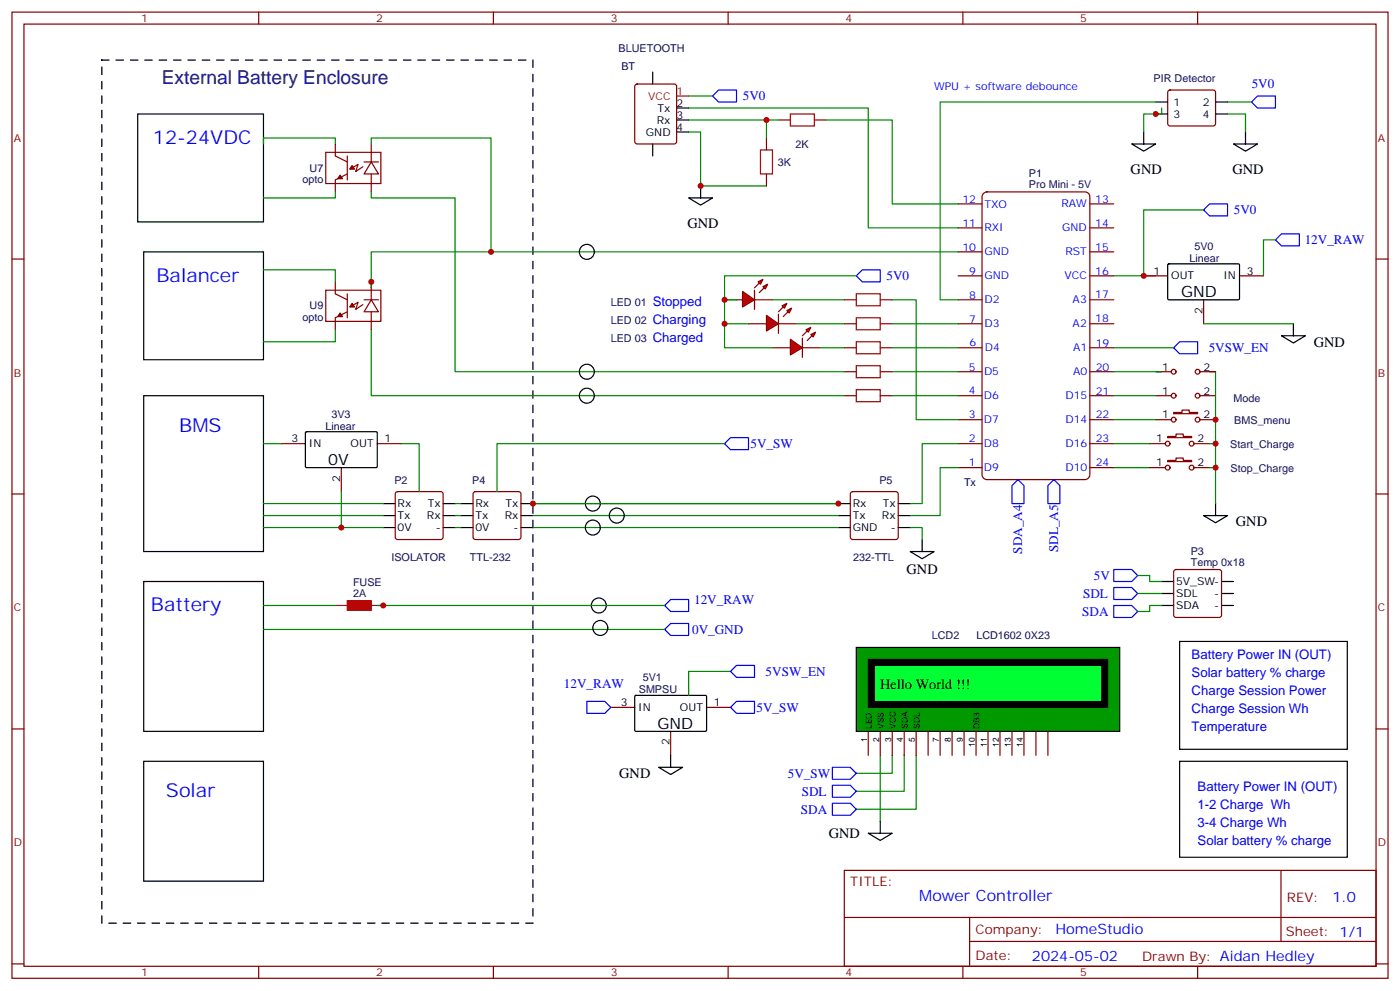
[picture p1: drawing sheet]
<svg xmlns="http://www.w3.org/2000/svg" width="412mm" height="292mm" viewBox="0 0 412 292" stroke-linecap="round" stroke-linejoin="round" font-family="sans-serif">
<g fill="none" stroke="#870000" stroke-width=".35">
<path d="M3.5 3.6h405.4v284.3h-405.4zM7.1 7.1h398.2v277.3h-398.2zM76.2 3.6v3.5M145.3 3.6v3.5M214.5 3.6v3.5M283.6 3.6v3.5M352.8 3.6v3.5M344.2 26.7l.5-.2h12.7l.5 .2 .2 .5-.1 9.4-.6 .5-13-.1-.4-.6v-9.2zM3.5 76.2h3.6M405.3 76.2h3.6M3.5 145.4h3.6M405.3 145.4h3.6"/>
<path d="M3.5 214.5h3.6M405.3 214.5h3.6M248.7 256.2h156.6v28.2h-156.6zM377.3 256.2v20.9M248.7 270h156.5M285.6 277.1h119.6M285.6 270v14.1M3.5 283.7h3.6M76.2 284.4v3.5M145.3 284.4v3.5M214.5 284.4v3.5M283.6 284.4v3.5"/>
<path d="M352.8 284.4v3.5M405.3 283.7h3.6"/>
</g>
<path d="M336.9 38.8v3.6M340.4 30h3.6M340.4 33.5h3.6M358.1 30h3.5M358.1 33.5h3.5M366.9 38.8v3.6M333.4 42.4h7l-3.5 2.1zM363.4 42.4h7l-3.5 2.1zM377.5 98.8h7l-3.5 2.1zM381 95.3v3.5M347.5 188.8h49.4v31.7h-49.4zM347.5 224h49.4v28.3h-49.4z" fill="none" stroke="#000" stroke-width=".35"/>
<path d="M370.4 28.3h5.3v3.5h-5.3l-1.7-1.8zM356.3 60h5.3v3.5h-5.3l-1.8-1.7z" fill="none" stroke="#00f" stroke-width=".35"/>
<path d="M342.2 31.8v1.7h-5.3v5.3M361.6 33.5h5.3v5.3M361.6 30h7.1M328.1 137.6h10.6" fill="none" stroke="#008700" stroke-width=".35"/>
<path d="M289.6 57.1l1.1-.6h28.9a1.41 1.41 0 0 1 1.4 1.4v81.8a1.51 1.51 0 0 1-1.4 1.4h-28.9a1.51 1.51 0 0 1-1.4-1.4v-81.8z" fill="#fff" stroke="#800000" stroke-width=".35"/>
<g fill="none" stroke="#870000" stroke-width=".35">
<path d="M282.2 74.1h7.1M282.2 67.1h7.1M282.2 60h7.1M321 74.1h7.1M321 67.1h7.1M321 60h7.1M282.2 95.3h7.1M282.2 88.2h7.1M282.2 81.2h7.1M321 95.3h7.1M321 88.2h7.1M321 81.2h7.1"/>
<path d="M282.2 116.5h7.1M282.2 109.4h7.1M282.2 102.3h7.1M321 116.5h7.1M321 109.4h7.1M321 102.3h7.1M282.2 137.6h7.1M282.2 130.6h7.1M282.2 123.5h7.1M321 137.6h7.1M321 130.6h7.1M321 123.5h7.1"/>
<path d="M338.7 137.6h4.6M338.7 130.6h4.6M344 135.5h2.4v-.7h2.1v.7h2.5v.4h-7zM344 128.4h2.4v-.7h2.1v.7h2.5v.4h-7zM351.7 137.6h4.6M351.7 130.6h4.6"/>
<circle cx="344" cy="137.6" r=".71"/>
<circle cx="344" cy="130.6" r=".71"/>
<circle cx="351" cy="137.6" r=".71"/>
<circle cx="351" cy="130.6" r=".71"/>
</g>
<path d="M299.9 141.1l1.7 1.8v5.3h-3.5v-5.3zM310.4 141.1l1.8 1.8v5.3h-3.5v-5.3z" fill="none" stroke="#00f" stroke-width=".35"/>
<path d="M40.6 33.5h37v31.8h-37zM42.3 171.1h35.3v44.1h-35.3z" fill="none" stroke="#000" stroke-width=".35"/>
<g fill="#f00" stroke="#870000" stroke-width=".35">
<path d="M232.8 99.9l3.6 2.4-3.6 2.2z"/>
<path d="M236.4 99.5v5.7z"/>
</g>
<g fill="#870000" stroke="#870000" stroke-width=".35">
<path d="M236.4 98.8l1.4-1.4z"/>
<path d="M237.8 100.2l1.4-1.4z"/>
</g>
<g fill="#f00" stroke="#870000" stroke-width=".35">
<path d="M237.4 97l1.4-.7-.7 1.5z"/>
<path d="M238.8 98.5l1.4-.7-.7 1.4z"/>
</g>
<path d="M248.7 88.2h3.5M259.3 88.2h3.5M227.5 102.3h5.3M236.4 102.3h5.3" fill="none" stroke="#870000" stroke-width=".35"/>
<path d="M252.2 86.5h7.1v3.5h-7.1z" fill="none" stroke="#a10000" stroke-width=".35"/>
<g fill="#f00" stroke="#870000" stroke-width=".35">
<path d="M218.7 85.8l3.5 2.4-3.5 2.1z"/>
<path d="M222.2 85.4v5.7z"/>
</g>
<g fill="#870000" stroke="#870000" stroke-width=".35">
<path d="M222.2 84.7l1.5-1.4z"/>
<path d="M223.7 86.1l1.4-1.4z"/>
</g>
<g fill="#f00" stroke="#870000" stroke-width=".35">
<path d="M223.3 82.9l1.4-.7-.7 1.4z"/>
<path d="M224.7 84.3l1.4-.7-.7 1.5z"/>
</g>
<path d="M213.4 88.2h5.3M222.2 88.2h5.3" fill="none" stroke="#870000" stroke-width=".35"/>
<g fill="#f00" stroke="#870000" stroke-width=".35">
<path d="M225.8 92.8l3.5 2.5-3.5 2.1z"/>
<path d="M229.3 92.5v5.6z"/>
</g>
<g fill="#870000" stroke="#870000" stroke-width=".35">
<path d="M229.3 91.8l1.4-1.5z"/>
<path d="M230.7 93.2l1.4-1.4z"/>
</g>
<g fill="#f00" stroke="#870000" stroke-width=".35">
<path d="M230.4 90l1.4-.7-.7 1.4z"/>
<path d="M231.8 91.4l1.4-.7-.7 1.4z"/>
</g>
<g fill="none" stroke="#870000" stroke-width=".35">
<path d="M98.8 42.4v3.5M98.8 53v3.5M107.2 47.7h4.3M109.4 47.7l2.1 3.5h-4.3zM109.4 42.4v5.3M109.4 51.2v5.3M220.5 95.3h5.3M229.3 95.3h5.3M248.7 95.3h3.5M259.3 95.3h3.5M248.7 102.3h3.5M259.3 102.3h3.5"/>
<path d="M116.7 144.9l.4-.2h12.7l.5 .2 .2 .5v12.7l-.2 .5-.5 .2h-12.7l-.5-.2-.2-.5v-12.7zM346 167.8l.4-.2h12.7l.5 .2 .2 .5v12.7l-.2 .5-.5 .2h-12.7l-.5-.2-.2-.5v-12.7z"/>
</g>
<path d="M252.2 93.5h7.1v3.5h-7.1zM252.2 100.6h7.1v3.5h-7.1z" fill="none" stroke="#a10000" stroke-width=".35"/>
<g fill="none" stroke="#008700" stroke-width=".35">
<path d="M213.4 88.2v7.1h7.1M213.4 95.3v7h14.1M227.5 88.2h21.2M262.8 88.2h7.1v35.3h12.3M328.1 130.6h10.6M77.6 148.2h35.3M77.6 155.3h35.3M77.6 151.7h35.3M335.1 169.4h3.6v1.7h3.5M335.1 174.7h7.1M342.2 178.2h-3.5v1.8h-3.6M77.6 185.2h118.2"/>
<path d="M259.3 222.3v19.4M262.8 222.3v5.3h-10.6M266.3 222.3v10.6h-14.1M269.9 222.3v15.9h-17.7"/>
</g>
<path d="M96 44.8h16.2v9.2h-16.2zM98.8 45.9l3.5 1.8M102.3 45.9v7.1M102.3 51.2l-3.5 1.8M106.9 49.1l-2.1 1.4 .7-2.1-1.8 1" fill="none" stroke="#900" stroke-width=".35"/>
<g fill="#900" stroke="#900" stroke-width=".35">
<path d="M103.7 48.7l.7 1.1h-1.4z"/>
<path d="M100.2 51.5l.7 1.1h-1.4z"/>
</g>
<g fill="none" stroke="#000" stroke-width=".35">
<path d="M42.3 116.5h35.3v45.8h-35.3zM112.9 148.2h3.5M112.9 151.7h3.5M112.9 155.3h3.5M130.5 148.2h3.6M130.5 151.7h3.6M130.5 155.3h3.6M354.5 151.7h7.1l-3.5 2.1zM358.1 148.2v3.5M342.2 171.1h3.5M342.2 174.7h3.5M342.2 178.2h3.5"/>
<path d="M359.8 171.1h3.6M359.8 174.7h3.6M359.8 178.2h3.6M255.8 245.2h7l-3.5 2.1zM259.3 241.7v3.5"/>
</g>
<path d="M254 79.4h5.3v3.5h-5.3l-1.8-1.7zM377.5 68.8h5.3v3.6h-5.3l-1.8-1.8zM197.6 176.4h5.2v3.6h-5.2l-1.8-1.8zM328.1 178.2h5.3l1.7 1.8-1.7 1.7h-5.3zM328.1 172.9h5.3l1.7 1.8-1.7 1.7h-5.3zM328.1 167.6h5.3l1.7 1.8-1.7 1.7h-5.3zM197.6 183.5h5.2v3.5h-5.2l-1.8-1.8zM245.2 236.4h5.3l1.7 1.8-1.7 1.7h-5.3zM245.2 231.1h5.3l1.7 1.8-1.7 1.7h-5.3zM245.2 225.8h5.3l1.7 1.8-1.7 1.7h-5.3z" fill="none" stroke="#00f" stroke-width=".35"/>
<path d="M252.2 190.5h77.6v24.7h-77.6z" fill="#090" stroke="#000" stroke-width=".35"/>
<g fill="none" stroke="#870000" stroke-width=".35">
<path d="M255.8 215.2v7.1M259.3 215.2v7.1M262.8 215.2v7.1M266.3 215.2v7.1M269.9 215.2v7.1M273.4 215.2v7.1M276.9 215.2v7.1M280.5 215.2v7.1M284 215.2v7.1M287.5 215.2v7.1M291 215.2v7.1M294.6 215.2v7.1"/>
<path d="M298.1 215.2v7.1M301.6 215.2v7.1M305.2 215.2v7.1M308.7 215.2v7.1"/>
</g>
<path d="M255.8 194.1h70.5v14.1h-70.5z" fill="#000" stroke="#000" stroke-width=".35"/>
<path d="M257.5 195.8h67.1v10.6h-67.1z" fill="none" stroke="#000" stroke-width=".35"/>
<path d="M257.5 195.8h67.1v10.6h-67.1z" fill="#0f3" stroke="#000" stroke-width=".35"/>
<path d="M30 17.7h127v254h-127z" fill="none" stroke="#000" stroke-width=".35" stroke-dasharray="2.1 2.1"/>
<g fill="none" stroke="#000" stroke-width=".35">
<path d="M192.3 21.2v3.5M199.3 38.8h3.5M199.3 35.3h3.5M199.3 31.8h3.5M192.3 42.4v3.5M202.8 58.2h7.1l-3.5 2.2zM206.4 54.7v3.5M42.3 74.1h35.3v31.8h-35.3zM344 77.8l.3-.2 20.7 .1 .1 .3v10.1l-.3 .1h-20.7l-.1-.3zM90 127.2l.3-.2 20.7 .1 .1 .3v10l-.3 .2h-20.7l-.1-.3zM135.8 148.2h3.5M135.8 151.7h3.5"/>
<path d="M135.8 155.3h3.5M153.5 148.2h3.5M153.5 151.7h3.5M153.5 155.3h3.5M246.9 148.2h3.6M246.9 151.7h3.6M246.9 155.3h3.6M264.6 148.2h3.5M264.6 151.7h3.5M264.6 155.3h3.5M271.6 158.8v3.5M268.1 162.3h7.1l-3.6 2.1z"/>
<path d="M187 204.8l.3-.2 20.7 .1 .1 .3v10.1l-.3 .1h-20.7l-.1-.3zM42.3 224h35.3v35.3h-35.3zM194 225.8h7.1l-3.5 2.1zM197.6 222.3v3.5"/>
<circle cx="172.9" cy="74.1" r="2.2"/>
<circle cx="172.9" cy="116.5" r="2.2"/>
<circle cx="172.9" cy="109.4" r="2.2"/>
<circle cx="174.6" cy="155.3" r="2.2"/>
<circle cx="174.6" cy="148.2" r="2.2"/>
<circle cx="181.7" cy="151.7" r="2.2"/>
<circle cx="176.4" cy="178.2" r="2.2"/>
<circle cx="176.8" cy="184.8" r="2.2"/>
</g>
<g fill="none" stroke="#870000" stroke-width=".35">
<path d="M187.2 24.9l.5-.2h10.9l.5 .2 .2 .5v16.3l-.2 .5-.5 .2h-10.9l-.5-.3-.2-.4v-16.3zM229.3 35.3h3.5M239.9 35.3h3.5M225.8 40.6v3.5M225.8 51.2v3.5M98.8 82.9v3.6M98.8 93.5v3.5M107.2 88.2h4.3M109.4 88.2l2.1 3.6h-4.3zM109.4 82.9v5.3M109.4 91.8v5.2M336.9 81.2h7.1"/>
<path d="M354.5 88.2v7.1M365.1 81.2h7.1M248.7 116.5h3.5M248.7 109.4h3.5M259.3 116.5h3.5M259.3 109.4h3.5M340.4 116.5h4.6M340.4 109.4h4.6M353.5 116.5h4.6M353.5 109.4h4.6M82.9 130.6h7.1M100.5 137.6v7.1"/>
<path d="M111.1 130.6h7.1M340.4 123.5h4.6M345.7 121.4h2.5v-.7h2.1v.7h2.5v.3h-7.1zM353.5 123.5h4.6M139.6 144.9l.5-.2h12.7l.5 .2 .2 .5v12.7l-.3 .5-.4 .2h-12.7l-.5-.2-.3-.5v-12.7zM250.7 144.9l.5-.2h12.7l.5 .2 .2 .5v12.7l-.3 .5-.4 .2h-12.7l-.5-.2-.2-.5v-12.7zM179.9 208.2h7.1M197.6 215.2v7.1M208.1 208.2h7.1"/>
<circle cx="345.7" cy="116.5" r=".71"/>
<circle cx="345.7" cy="109.4" r=".71"/>
<circle cx="352.8" cy="116.5" r=".71"/>
<circle cx="352.8" cy="109.4" r=".71"/>
<circle cx="345.7" cy="123.5" r=".71"/>
<circle cx="352.8" cy="123.5" r=".71"/>
</g>
<g fill="none" stroke="#008700" stroke-width=".35">
<path d="M202.8 38.8h3.6v15.9h19.4M202.8 31.8h53v35.3h26.4M202.8 35.3h26.5M202.8 28.3h7.1M225.8 35.3v5.3M243.4 35.3h19.4v24.7h19.4M340.4 30h-63.5v58.2h5.3M77.6 42.4v-1.8h21.2v1.8M98.8 56.5v1.7h-21.2M109.4 56.5v1.7h24.7v51.2h114.6M109.4 42.4v-1.8h35.2v33.5M77.6 79.4h21.2v3.5"/>
<path d="M282.2 74.1h-172.8v10.6M354.5 61.8h-17.6v19.4M375.7 70.6h-3.5v10.6M98.8 97v3.6h-21.2M109.4 97v19.5h139.3M234.6 95.3h14.1M252.2 81.2h-38.8v7h3.6M262.8 95.3h19.4M328.1 81.2h12.3M354.5 95.3h26.5M241.7 102.3h7M262.8 102.3h19.4"/>
<path d="M262.8 116.5h19.4M262.8 109.4h19.4M328.1 102.3h17.6M328.1 116.5h12.3M328.1 109.4h14.1M356.3 109.4h1.8v38.8M77.6 130.6h5.3M118.2 130.6h5.3v14.1M213.4 130.6h-67v14.1M282.2 130.6h-10.6v17.6h-3.5M282.2 137.6h-5.3v14.1h-8.8M328.1 123.5h12.3"/>
<path d="M356.3 130.6h1.8M356.3 137.6h1.8M100.5 144.7v10.6M134.1 155.3h1.7M134.1 148.2h1.7M134.1 151.7h1.7M157 155.3h89.9M157 148.2h89.9M157 151.7h89.9M268.1 155.3h3.5v3.5M77.6 178.2h21.2M111.1 178.2h84.7"/>
<path d="M215.2 197.6h-12.4v7"/>
</g>
<path d="M199.3 28.3h3.5" fill="none" stroke="#f00" stroke-width=".35"/>
<path d="M232.8 33.5h7.1v3.6h-7.1zM224 44.1h3.5v7.1h-3.5zM252.2 107.6h7.1v3.6h-7.1zM252.2 114.7h7.1v3.5h-7.1z" fill="none" stroke="#a10000" stroke-width=".35"/>
<path d="M96 85.4h16.2v9.2h-16.2zM98.8 86.5l3.5 1.7M102.3 86.5v7M102.3 91.8l-3.5 1.7M106.9 89.6l-2.1 1.5 .7-2.2-1.8 1.1" fill="none" stroke="#900" stroke-width=".35"/>
<g fill="#900" stroke="#900" stroke-width=".35">
<path d="M103.7 89.3l.7 1h-1.4z"/>
<path d="M100.2 92.1l.7 1.1h-1.4z"/>
</g>
<path d="M211.7 26.5h5.3v3.5h-5.3l-1.8-1.7zM345.7 102.3l1.8-1.7h5.3v3.5h-5.3zM215.2 128.8h5.3v3.5h-5.3l-1.8-1.7zM217 195.8h5.2v3.6h-5.2l-1.8-1.8zM172.9 206.4h5.3l1.7 1.8-1.7 1.7h-5.3zM217 206.4h5.2v3.5h-5.2l-1.8-1.7z" fill="none" stroke="#00f" stroke-width=".35"/>
<path d="M98.8 178.2h3.5M109.4 178.2h3.5" fill="none" stroke="#8c2424" stroke-width=".35"/>
<path d="M102.3 176.8h7.1v2.8h-7.1z" fill="#a10000" stroke="#a10000" stroke-width=".35"/>
<g fill="#c00">
<circle cx="340.4" cy="33.5" r=".88"/>
<circle cx="213.4" cy="95.3" r=".88"/>
<circle cx="336.9" cy="81.2" r=".88"/>
<circle cx="213.4" cy="88.2" r=".88"/>
<circle cx="100.5" cy="155.3" r=".88"/>
<circle cx="358.1" cy="130.6" r=".88"/>
<circle cx="358.1" cy="137.6" r=".88"/>
<circle cx="358.1" cy="123.5" r=".88"/>
<circle cx="206.4" cy="54.7" r=".88"/>
<circle cx="225.8" cy="35.3" r=".88"/>
<circle cx="157" cy="148.2" r=".88"/>
<circle cx="246.9" cy="148.2" r=".88"/>
<circle cx="112.9" cy="178.2" r=".88"/>
<circle cx="109.4" cy="82.9" r=".88"/>
<circle cx="144.6" cy="74.1" r=".88"/>
</g>
<text font-size="5.6" fill="#000080" x="47.6" y="24.7">External Battery Enclosure</text>
<g font-size="5.6" fill="#00f">
<text x="45" y="42.4">12-24VDC</text>
<text x="46.1" y="82.9">Balancer</text>
<text x="52.8" y="127">BMS</text>
<text x="44.5" y="180">Battery</text>
<text x="48.9" y="234.6">Solar</text>
</g>
<g font-size="4.6">
<text x="347.9" y="87.5">GND</text>
<text x="96.7" y="136.9">0V</text>
<text x="193.7" y="214.5">GND</text>
</g>
<text font-size="4.6" fill="#00f" x="270.8" y="265.2">Mower Controller</text>
<g font-size="4.2">
<text x="333.1" y="51.2">GND</text>
<text x="363" y="51.2">GND</text>
<text x="202.5" y="67.1">GND</text>
<text x="387" y="102">GND</text>
<text x="364.1" y="154.9">GND</text>
<text x="267.1" y="169">GND</text>
<text x="259.3" y="202.9">Hello World !!!</text>
<text x="182.4" y="229">GND</text>
<text x="244.1" y="246.6">GND</text>
</g>
<g font-size="4.2" fill="#00f">
<text x="392.5" y="265.4">1.0</text>
<text x="310.9" y="275">HomeStudio</text>
<text x="304" y="282.8">2024-05-02</text>
</g>
<g font-size="3.9" fill="#00f">
<text x="218.8" y="29.5">5V0</text>
<text x="368.7" y="26">5V0</text>
<text x="363.4" y="63">5V0</text>
<text x="384.3" y="71.8">12V_RAW</text>
<text x="261.1" y="82.4">5V0</text>
<text x="192.3" y="90">Stopped</text>
<text x="192.3" y="95.3">Charging</text>
<text x="192.3" y="100.6">Charged</text>
<text x="356" y="103.6">5VSW_EN</text>
<text x="221.1" y="131.8">5V_SW</text>
<text x="301.1" y="162.9" transform="rotate(-90 301.1 162.9)">SDA_A4</text>
<text x="311.7" y="162.5" transform="rotate(-90 311.7 162.5)">SDL_A5</text>
<text x="322.2" y="170.5">5V</text>
<text x="204.5" y="177.7">12V_RAW</text>
<text x="319.1" y="175.9">SDL</text>
<text x="318.8" y="181.2">SDA</text>
<text x="203.9" y="186.5">0V_GND</text>
<text x="351" y="194.1">Battery Power IN (OUT)</text>
<text x="166.1" y="202.4">12V_RAW</text>
<text x="225.5" y="198.9">5VSW_EN</text>
<text x="351" y="199.4">Solar battery % charge</text>
<text x="222.8" y="209.4">5V_SW</text>
<text x="351" y="204.6">Charge Session Power</text>
<text x="351" y="209.9">Charge Session Wh</text>
<text x="351" y="215.2">Temperature</text>
<text x="232.1" y="228.8">5V_SW</text>
<text x="352.8" y="232.9">Battery Power IN (OUT)</text>
<text x="235.9" y="239.4">SDA</text>
<text x="236.1" y="234.1">SDL</text>
<text x="352.8" y="238.2">1-2 Charge Wh</text>
<text x="352.8" y="243.5">3-4 Charge Wh</text>
<text x="352.8" y="248.7">Solar battery % charge</text>
</g>
<g font-size="3.9" fill="#800">
<text x="250.5" y="260.7">TITLE:</text>
<text x="379.1" y="265.4">REV:</text>
<text x="287.4" y="274.9">Company:</text>
<text x="378.7" y="275.6">Sheet: 1/1</text>
<text x="287.4" y="282.6">Date:</text>
<text x="336.4" y="282.7">Drawn By: Aidan Hedley</text>
</g>
<g font-size="3.2" fill="#800">
<text x="41.6" y="6.6">1</text>
<text x="110.8" y="6.6">2</text>
<text x="179.9" y="6.6">3</text>
<text x="249.1" y="6.6">4</text>
<text x="318.2" y="6.6">5</text>
<text x="4.1" y="41.7">A</text>
<text x="405.9" y="41.7">A</text>
<text x="4.1" y="110.8">B</text>
<text x="405.9" y="110.8">B</text>
<text x="4.1" y="180">C</text>
<text x="405.9" y="180">C</text>
<text x="4.1" y="249.1">D</text>
<text x="405.9" y="249.1">D</text>
<text x="41.6" y="287.4">1</text>
<text x="110.8" y="287.4">2</text>
<text x="179.9" y="287.4">3</text>
<text x="249.1" y="287.4">4</text>
<text x="318.2" y="287.4">5</text>
</g>
<g font-size="3.2" fill="#000080">
<text x="182.2" y="15.2">BLUETOOTH</text>
<text x="183.1" y="20.5">BT</text>
<text x="339.8" y="24.1">PIR Detector</text>
<text x="234.4" y="43.4">2K</text>
<text x="89.1" y="53.8">opto</text>
<text x="91.2" y="50.5">U7</text>
<text x="229.2" y="48.8">3K</text>
<text x="303.1" y="52">P1</text>
<text x="303.1" y="55.3">Pro Mini - 5V</text>
<text x="350.4" y="77">Linear</text>
<text x="351.8" y="73.5">5V0</text>
<text x="179.9" y="90">LED 01</text>
<text x="89.1" y="94.4">opto</text>
<text x="91.2" y="91.1">U9</text>
<text x="179.9" y="95.3">LED 02</text>
<text x="179.9" y="100.6">LED 03</text>
<text x="363.4" y="118.2">Mode</text>
<text x="97.6" y="122.9">3V3</text>
<text x="363.6" y="124.6">BMS_menu</text>
<text x="95.9" y="126.4">Linear</text>
<text x="362.4" y="131.7">Start_Charge</text>
<text x="116.2" y="142.3">P2</text>
<text x="139.1" y="142.3">P4</text>
<text x="259" y="142.3">P5</text>
<text x="284" y="142.9">Tx</text>
<text x="362.5" y="138.8">Stop_Charge</text>
<text x="115.3" y="165.2">ISOLATOR</text>
<text x="138.4" y="165.2">TTL-232</text>
<text x="251.3" y="165.2">232-TTL</text>
<text x="350.8" y="166.5">Temp 0x18</text>
<text x="350.8" y="163.3">P3</text>
<text x="104" y="172.5">FUSE</text>
<text x="104" y="175.7">2A</text>
<text x="274.5" y="188.1">LCD2</text>
<text x="287.6" y="188.1">LCD1602 0X23</text>
<text x="189.3" y="200.5">5V1</text>
<text x="188.2" y="204">SMPSU</text>
</g>
<g font-size="3.2" fill="#f00">
<text x="191" y="29.3">VCC</text>
<text x="199.3" y="27.9">1</text>
</g>
<g font-size="3.2" fill="#00f">
<text x="275.2" y="26.5">WPU + software debounce</text>
<text x="283.5" y="59.7">12</text>
<text x="322.6" y="59.6">13</text>
<text x="290" y="61.1">TXO</text>
<text x="312.6" y="61">RAW</text>
<text x="283.5" y="66.7">11</text>
<text x="290" y="68.1">RXI</text>
<text x="312.9" y="68.1">GND</text>
<text x="322.6" y="66.7">14</text>
<text x="283.5" y="73.8">10</text>
<text x="290" y="75.2">GND</text>
<text x="313.8" y="75.1">RST</text>
<text x="322.6" y="73.7">15</text>
<text x="285.5" y="80.8">9</text>
<text x="290" y="82.2">GND</text>
<text x="313.6" y="82.2">VCC</text>
<text x="322.6" y="80.8">16</text>
<text x="285.5" y="87.9">8</text>
<text x="290" y="89.3">D2</text>
<text x="316" y="89.3">A3</text>
<text x="322.6" y="87.8">17</text>
<text x="285.5" y="94.9">7</text>
<text x="322.6" y="94.9">18</text>
<text x="285.6" y="101.9">6</text>
<text x="290" y="96.3">D3</text>
<text x="316" y="96.3">A2</text>
<text x="322.8" y="102">19</text>
<text x="290.1" y="103.3">D4</text>
<text x="316.1" y="103.4">A1</text>
<text x="285.4" y="109.1">5</text>
<text x="289.9" y="110.5">D5</text>
<text x="316.1" y="110.5">A0</text>
<text x="322.8" y="109">20</text>
<text x="285.4" y="116.1">4</text>
<text x="289.8" y="117.5">D6</text>
<text x="313.8" y="117.5">D15</text>
<text x="322.8" y="116.1">21</text>
<text x="285.4" y="123.1">3</text>
<text x="289.8" y="124.5">D7</text>
<text x="313.8" y="124.6">D14</text>
<text x="322.8" y="123.2">22</text>
<text x="285.4" y="130.2">2</text>
<text x="289.8" y="131.6">D8</text>
<text x="313.8" y="131.6">D16</text>
<text x="322.8" y="130.2">23</text>
<text x="285.4" y="137.2">1</text>
<text x="322.8" y="137.3">24</text>
<text x="289.8" y="138.7">D9</text>
<text x="313.8" y="138.7">D10</text>
</g>
<g font-size="3.2">
<text x="193.7" y="32.8">Tx</text>
<text x="199.3" y="35">3</text>
<text x="199.3" y="31.4">2</text>
<text x="345.7" y="31.1">1</text>
<text x="345.7" y="34.6">3</text>
<text x="354.3" y="31.1">2</text>
<text x="354.3" y="34.6">4</text>
<text x="190.3" y="39.9">GND</text>
<text x="193.5" y="36.4">Rx</text>
<text x="199.3" y="38.5">4</text>
<text x="339.8" y="80.8">1</text>
<text x="345" y="82.2">OUT</text>
<text x="360.4" y="82.2">IN</text>
<text x="367.2" y="80.8">3</text>
<text x="354.2" y="92.4" transform="rotate(-90 354.2 92.4)">2</text>
<text x="342.3" y="109">1</text>
<text x="354.5" y="109">2</text>
<text x="342.3" y="116.1">1</text>
<text x="354.5" y="116.1">2</text>
<text x="342.3" y="123.2">1</text>
<text x="354.5" y="123.2">2</text>
<text x="85.8" y="130.2">3</text>
<text x="91" y="131.6">IN</text>
<text x="103.3" y="131.6">OUT</text>
<text x="113.2" y="130.2">1</text>
<text x="340.5" y="130.2">1</text>
<text x="352.8" y="130.2">2</text>
<text x="340.5" y="137.3">1</text>
<text x="352.8" y="137.3">2</text>
<text x="100.2" y="141.7" transform="rotate(-90 100.2 141.7)">2</text>
<text x="117.1" y="149.3">Rx</text>
<text x="126" y="149.3">Tx</text>
<text x="140.1" y="149.3">Rx</text>
<text x="148.9" y="149.3">Tx</text>
<text x="251.2" y="149.3">Rx</text>
<text x="260" y="149.3">Tx</text>
<text x="117.1" y="152.8">Tx</text>
<text x="125.7" y="152.8">Rx</text>
<text x="140.1" y="152.8">Tx</text>
<text x="148.7" y="152.8">Rx</text>
<text x="251.2" y="152.8">Tx</text>
<text x="259.8" y="152.8">Rx</text>
<text x="117.1" y="156.3">0V</text>
<text x="128.4" y="156.3">-</text>
<text x="140.1" y="156.3">0V</text>
<text x="151.3" y="156.3">-</text>
<text x="251.2" y="156.3">GND</text>
<text x="262.4" y="156.3">-</text>
<text x="346.4" y="172.2">5V_SW-</text>
<text x="346.4" y="175.7">SDL</text>
<text x="346.4" y="179.2">SDA</text>
<text x="357.7" y="175.7">-</text>
<text x="357.7" y="179.2">-</text>
<text x="182.8" y="207.8">3</text>
<text x="188" y="209.2">IN</text>
<text x="200.3" y="209.2">OUT</text>
<text x="210.3" y="207.8">1</text>
<text x="197.2" y="219.4" transform="rotate(-90 197.2 219.4)">2</text>
</g>
<g font-size="2.5">
<text x="256.8" y="214.5" transform="rotate(-90 256.8 214.5)">LED</text>
<text x="260.3" y="214.5" transform="rotate(-90 260.3 214.5)">VSS</text>
<text x="263.9" y="214.5" transform="rotate(-90 263.9 214.5)">VCC</text>
<text x="267.4" y="214.5" transform="rotate(-90 267.4 214.5)">SDA</text>
<text x="270.9" y="214.5" transform="rotate(-90 270.9 214.5)">SDL</text>
<text x="288.6" y="214.5" transform="rotate(-90 288.6 214.5)">DB3</text>
<text x="255.4" y="218.4" transform="rotate(-90 255.4 218.4)">1</text>
<text x="258.9" y="218.4" transform="rotate(-90 258.9 218.4)">2</text>
<text x="262.5" y="218.4" transform="rotate(-90 262.5 218.4)">3</text>
<text x="266" y="218.4" transform="rotate(-90 266 218.4)">4</text>
<text x="269.5" y="218.4" transform="rotate(-90 269.5 218.4)">5</text>
<text x="276.6" y="218.4" transform="rotate(-90 276.6 218.4)">7</text>
<text x="280.1" y="218.4" transform="rotate(-90 280.1 218.4)">8</text>
<text x="283.6" y="218.4" transform="rotate(-90 283.6 218.4)">9</text>
<text x="287.2" y="219.7" transform="rotate(-90 287.2 219.7)">10</text>
<text x="290.7" y="219.7" transform="rotate(-90 290.7 219.7)">11</text>
<text x="294.2" y="219.7" transform="rotate(-90 294.2 219.7)">12</text>
<text x="297.7" y="219.7" transform="rotate(-90 297.7 219.7)">13</text>
<text x="301.3" y="219.7" transform="rotate(-90 301.3 219.7)">14</text>
</g>
</svg>
